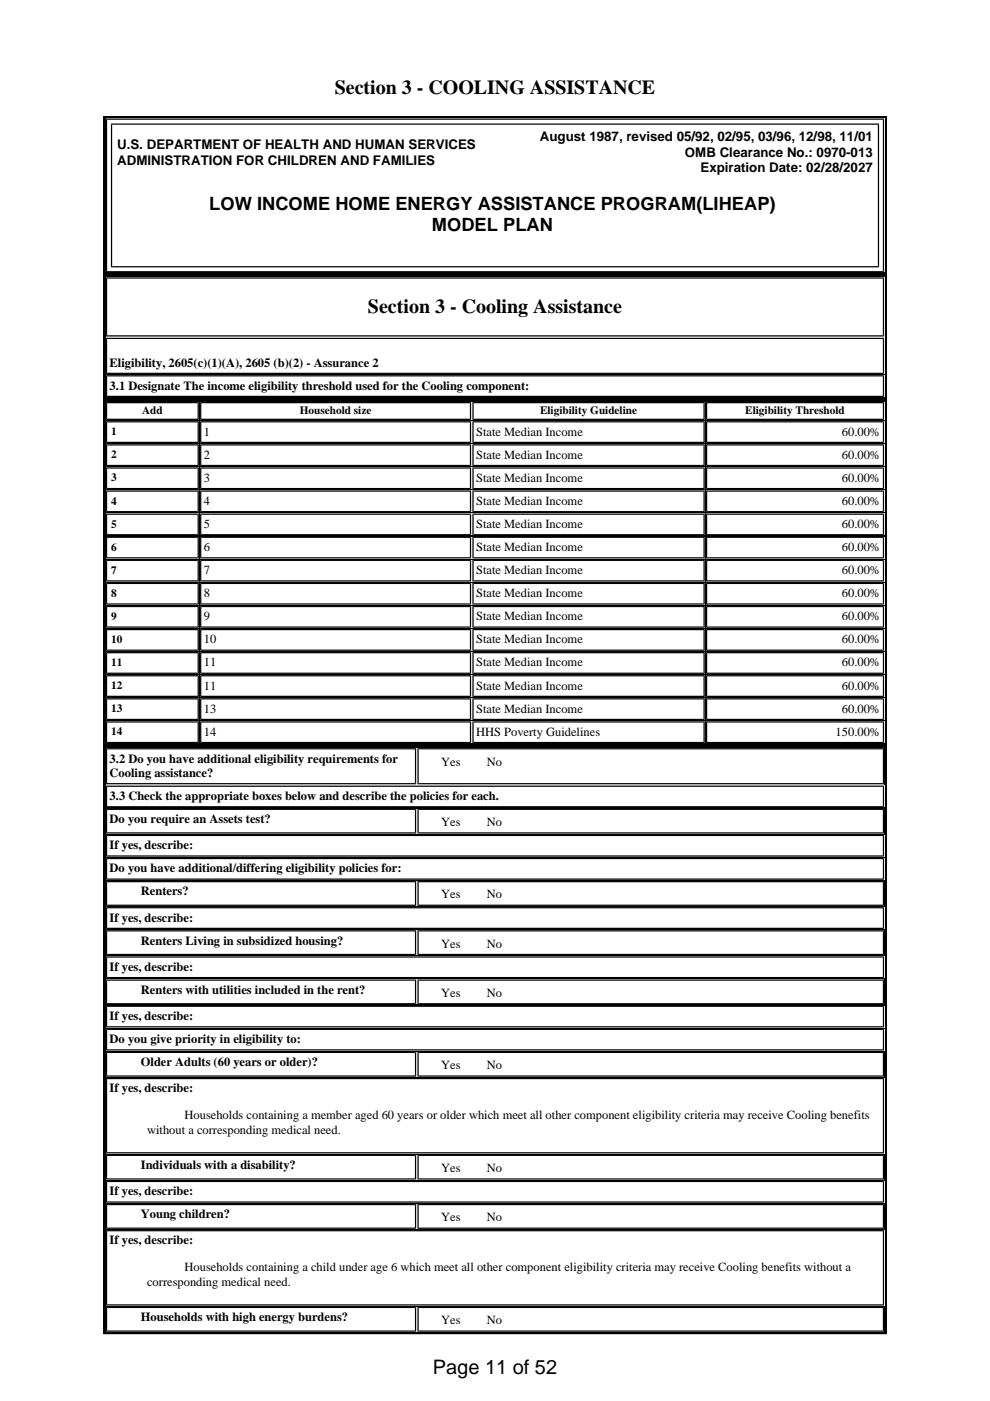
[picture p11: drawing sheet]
<svg xmlns="http://www.w3.org/2000/svg" width="210mm" height="297mm" viewBox="0 0 210 297" stroke-linecap="round" stroke-linejoin="round" font-family="sans-serif">
<path d="M21.9 24.6h166.1v33.7h-166.1z" fill="#000"/>
<path d="M21.9 24.7h166.1M22.1 24.6v33.7M187.8 24.6v33.7M21.9 58.1h166.1" fill="none" stroke="#000" stroke-width=".26"/>
<path d="M22.5 25.1h164.9v32.6h-164.9z" fill="#fff"/>
<path d="M22.5 25.3h164.9M22.6 25.1v32.6M23.5 26.3h162.9M23.6 26.2v30.5M186.3 26.2v30.5M187.3 25.1v32.6M21.9 58.4h166.1M22.1 58.3v26.4M22.5 57.6h164.9M23.5 56.6h162.9M187.8 58.3v26.4M21.9 84.6h166.1" fill="none" stroke="#000" stroke-width=".26"/>
<path d="M21.9 58.3h166.1v26.4h-166.1z" fill="#000"/>
<path d="M22.5 58.8h164.9v12.5h-164.9z" fill="#fff"/>
<path d="M22.5 58.9h164.9M22.6 58.8v12.5M187.3 58.8v12.5M22.5 71.2h164.9" fill="none" stroke="#000" stroke-width=".26"/>
<path d="M22.5 71.6h164.9v7.7h-164.9z" fill="#fff"/>
<path d="M22.5 71.7h164.9M22.5 79.2h164.9M22.6 71.6v7.7M187.3 71.6v7.7" fill="none" stroke="#000" stroke-width=".26"/>
<path d="M22.5 79.5h164.9v4.7h-164.9z" fill="#fff"/>
<path d="M22.5 79.7h164.9M22.6 79.6v4.6M187.3 79.6v4.6M21.9 84.8h166.1M22.1 84.7v73.4M22.5 84h164.9M187.8 84.7v73.4M21.9 158h166.1" fill="none" stroke="#000" stroke-width=".26"/>
<path d="M21.9 84.7h166.1v73.4h-166.1z" fill="#000"/>
<path d="M22.5 85.2h19.7v3.8h-19.7z" fill="#fff"/>
<path d="M22.5 85.4h19.7M22.5 88.9h19.7M22.6 85.2v3.8M42 85.2v3.8" fill="none" stroke="#000" stroke-width=".26"/>
<path d="M42.4 85.2h57.5v3.8h-57.5z" fill="#fff"/>
<path d="M42.4 85.4h57.5M42.4 88.9h57.5M42.6 85.2v3.8M99.8 85.2v3.8" fill="none" stroke="#000" stroke-width=".26"/>
<path d="M100.2 85.2h49.2v3.8h-49.2z" fill="#fff"/>
<path d="M100.2 85.4h49.2M100.2 88.9h49.2M100.3 85.2v3.8M149.3 85.2v3.8" fill="none" stroke="#000" stroke-width=".26"/>
<path d="M149.7 85.2h37.7v3.8h-37.7z" fill="#fff"/>
<path d="M149.7 85.4h37.7M149.7 88.9h37.7M149.8 85.2v3.8M187.3 85.2v3.8" fill="none" stroke="#000" stroke-width=".26"/>
<path d="M22.5 89.3h19.7v4.6h-19.7z" fill="#fff"/>
<path d="M22.5 89.4h19.7M22.5 93.8h19.7M22.6 89.3v4.6M42 89.3v4.6" fill="none" stroke="#000" stroke-width=".26"/>
<path d="M42.4 89.3h57.5v4.6h-57.5z" fill="#fff"/>
<path d="M42.4 89.4h57.5M42.4 93.8h57.5M42.6 89.3v4.6M99.8 89.3v4.6" fill="none" stroke="#000" stroke-width=".26"/>
<path d="M100.2 89.3h49.2v4.6h-49.2z" fill="#fff"/>
<path d="M100.2 89.4h49.2M100.2 93.8h49.2M100.3 89.3v4.6M149.3 89.3v4.6" fill="none" stroke="#000" stroke-width=".26"/>
<path d="M149.7 89.3h37.7v4.6h-37.7z" fill="#fff"/>
<path d="M149.7 89.4h37.7M149.7 93.8h37.7M149.8 89.3v4.6M187.3 89.3v4.6" fill="none" stroke="#000" stroke-width=".26"/>
<path d="M22.5 94.2h19.7v4.6h-19.7z" fill="#fff"/>
<path d="M22.5 94.3h19.7M22.5 98.7h19.7M22.6 94.2v4.6M42 94.2v4.6" fill="none" stroke="#000" stroke-width=".26"/>
<path d="M42.4 94.2h57.5v4.6h-57.5z" fill="#fff"/>
<path d="M42.4 94.3h57.5M42.4 98.7h57.5M42.6 94.2v4.6M99.8 94.2v4.6" fill="none" stroke="#000" stroke-width=".26"/>
<path d="M100.2 94.2h49.2v4.6h-49.2z" fill="#fff"/>
<path d="M100.2 94.3h49.2M100.2 98.7h49.2M100.3 94.2v4.6M149.3 94.2v4.6" fill="none" stroke="#000" stroke-width=".26"/>
<path d="M149.7 94.2h37.7v4.6h-37.7z" fill="#fff"/>
<path d="M149.7 94.3h37.7M149.7 98.7h37.7M149.8 94.2v4.6M187.3 94.2v4.6" fill="none" stroke="#000" stroke-width=".26"/>
<path d="M22.5 99.1h19.7v4.6h-19.7z" fill="#fff"/>
<path d="M22.5 99.2h19.7M22.6 99.1v4.6M42 99.1v4.6M22.5 103.6h19.7" fill="none" stroke="#000" stroke-width=".26"/>
<path d="M42.4 99.1h57.5v4.6h-57.5z" fill="#fff"/>
<path d="M42.4 99.2h57.5M42.6 99.1v4.6M99.8 99.1v4.6M42.4 103.6h57.5" fill="none" stroke="#000" stroke-width=".26"/>
<path d="M100.2 99.1h49.2v4.6h-49.2z" fill="#fff"/>
<path d="M100.2 99.2h49.2M100.3 99.1v4.6M149.3 99.1v4.6M100.2 103.6h49.2" fill="none" stroke="#000" stroke-width=".26"/>
<path d="M149.7 99.1h37.7v4.6h-37.7z" fill="#fff"/>
<path d="M149.7 99.2h37.7M149.8 99.1v4.6M187.3 99.1v4.6M149.7 103.6h37.7" fill="none" stroke="#000" stroke-width=".26"/>
<path d="M22.5 104h19.7v4.6h-19.7z" fill="#fff"/>
<path d="M22.5 104.1h19.7M22.5 108.5h19.7M22.6 104v4.6M42 104v4.6" fill="none" stroke="#000" stroke-width=".26"/>
<path d="M42.4 104h57.5v4.6h-57.5z" fill="#fff"/>
<path d="M42.4 104.1h57.5M42.4 108.5h57.5M42.6 104v4.6M99.8 104v4.6" fill="none" stroke="#000" stroke-width=".26"/>
<path d="M100.2 104h49.2v4.6h-49.2z" fill="#fff"/>
<path d="M100.2 104.1h49.2M100.2 108.5h49.2M100.3 104v4.6M149.3 104v4.6" fill="none" stroke="#000" stroke-width=".26"/>
<path d="M149.7 104h37.7v4.6h-37.7z" fill="#fff"/>
<path d="M149.7 104.1h37.7M149.7 108.5h37.7M149.8 104v4.6M187.3 104v4.6" fill="none" stroke="#000" stroke-width=".26"/>
<path d="M22.5 108.9h19.7v4.6h-19.7z" fill="#fff"/>
<path d="M22.5 109h19.7M22.5 113.4h19.7M22.6 108.9v4.6M42 108.9v4.6" fill="none" stroke="#000" stroke-width=".26"/>
<path d="M42.4 108.9h57.5v4.6h-57.5z" fill="#fff"/>
<path d="M42.4 109h57.5M42.4 113.4h57.5M42.6 108.9v4.6M99.8 108.9v4.6" fill="none" stroke="#000" stroke-width=".26"/>
<path d="M100.2 108.9h49.2v4.6h-49.2z" fill="#fff"/>
<path d="M100.2 109h49.2M100.2 113.4h49.2M100.3 108.9v4.6M149.3 108.9v4.6" fill="none" stroke="#000" stroke-width=".26"/>
<path d="M149.7 108.9h37.7v4.6h-37.7z" fill="#fff"/>
<path d="M149.7 109h37.7M149.7 113.4h37.7M149.8 108.9v4.6M187.3 108.9v4.6" fill="none" stroke="#000" stroke-width=".26"/>
<path d="M22.5 113.8h19.7v4.6h-19.7z" fill="#fff"/>
<path d="M22.5 113.9h19.7M22.5 118.3h19.7M22.6 113.8v4.6M42 113.8v4.6" fill="none" stroke="#000" stroke-width=".26"/>
<path d="M42.4 113.8h57.5v4.6h-57.5z" fill="#fff"/>
<path d="M42.4 113.9h57.5M42.4 118.3h57.5M42.6 113.8v4.6M99.8 113.8v4.6" fill="none" stroke="#000" stroke-width=".26"/>
<path d="M100.2 113.8h49.2v4.6h-49.2z" fill="#fff"/>
<path d="M100.2 113.9h49.2M100.2 118.3h49.2M100.3 113.8v4.6M149.3 113.8v4.6" fill="none" stroke="#000" stroke-width=".26"/>
<path d="M149.7 113.8h37.7v4.6h-37.7z" fill="#fff"/>
<path d="M149.7 113.9h37.7M149.7 118.3h37.7M149.8 113.8v4.6M187.3 113.8v4.6" fill="none" stroke="#000" stroke-width=".26"/>
<path d="M22.5 118.7h19.7v4.6h-19.7z" fill="#fff"/>
<path d="M22.5 118.8h19.7M22.6 118.7v4.6M42 118.7v4.6M22.5 123.2h19.7" fill="none" stroke="#000" stroke-width=".26"/>
<path d="M42.4 118.7h57.5v4.6h-57.5z" fill="#fff"/>
<path d="M42.4 118.8h57.5M42.6 118.7v4.6M99.8 118.7v4.6M42.4 123.2h57.5" fill="none" stroke="#000" stroke-width=".26"/>
<path d="M100.2 118.7h49.2v4.6h-49.2z" fill="#fff"/>
<path d="M100.2 118.8h49.2M100.3 118.7v4.6M149.3 118.7v4.6M100.2 123.2h49.2" fill="none" stroke="#000" stroke-width=".26"/>
<path d="M149.7 118.7h37.7v4.6h-37.7z" fill="#fff"/>
<path d="M149.7 118.8h37.7M149.8 118.7v4.6M187.3 118.7v4.6M149.7 123.2h37.7" fill="none" stroke="#000" stroke-width=".26"/>
<path d="M22.5 123.6h19.7v4.6h-19.7z" fill="#fff"/>
<path d="M22.5 123.7h19.7M22.5 128.1h19.7M22.6 123.6v4.6M42 123.6v4.6" fill="none" stroke="#000" stroke-width=".26"/>
<path d="M42.4 123.6h57.5v4.6h-57.5z" fill="#fff"/>
<path d="M42.4 123.7h57.5M42.4 128.1h57.5M42.6 123.6v4.6M99.8 123.6v4.6" fill="none" stroke="#000" stroke-width=".26"/>
<path d="M100.2 123.6h49.2v4.6h-49.2z" fill="#fff"/>
<path d="M100.2 123.7h49.2M100.2 128.1h49.2M100.3 123.6v4.6M149.3 123.6v4.6" fill="none" stroke="#000" stroke-width=".26"/>
<path d="M149.7 123.6h37.7v4.6h-37.7z" fill="#fff"/>
<path d="M149.7 123.7h37.7M149.7 128.1h37.7M149.8 123.6v4.6M187.3 123.6v4.6" fill="none" stroke="#000" stroke-width=".26"/>
<path d="M22.5 128.5h19.7v4.6h-19.7z" fill="#fff"/>
<path d="M22.5 128.6h19.7M22.5 133h19.7M22.6 128.5v4.6M42 128.5v4.6" fill="none" stroke="#000" stroke-width=".26"/>
<path d="M42.4 128.5h57.5v4.6h-57.5z" fill="#fff"/>
<path d="M42.4 128.6h57.5M42.4 133h57.5M42.6 128.5v4.6M99.8 128.5v4.6" fill="none" stroke="#000" stroke-width=".26"/>
<path d="M100.2 128.5h49.2v4.6h-49.2z" fill="#fff"/>
<path d="M100.2 128.6h49.2M100.2 133h49.2M100.3 128.5v4.6M149.3 128.5v4.6" fill="none" stroke="#000" stroke-width=".26"/>
<path d="M149.7 128.5h37.7v4.6h-37.7z" fill="#fff"/>
<path d="M149.7 128.6h37.7M149.7 133h37.7M149.8 128.5v4.6M187.3 128.5v4.6" fill="none" stroke="#000" stroke-width=".26"/>
<path d="M22.5 133.4h19.7v4.6h-19.7z" fill="#fff"/>
<path d="M22.5 133.5h19.7M22.5 137.9h19.7M22.6 133.4v4.6M42 133.4v4.6" fill="none" stroke="#000" stroke-width=".26"/>
<path d="M42.4 133.4h57.5v4.6h-57.5z" fill="#fff"/>
<path d="M42.4 133.5h57.5M42.4 137.9h57.5M42.6 133.4v4.6M99.8 133.4v4.6" fill="none" stroke="#000" stroke-width=".26"/>
<path d="M100.2 133.4h49.2v4.6h-49.2z" fill="#fff"/>
<path d="M100.2 133.5h49.2M100.2 137.9h49.2M100.3 133.4v4.6M149.3 133.4v4.6" fill="none" stroke="#000" stroke-width=".26"/>
<path d="M149.7 133.4h37.7v4.6h-37.7z" fill="#fff"/>
<path d="M149.7 133.5h37.7M149.7 137.9h37.7M149.8 133.4v4.6M187.3 133.4v4.6" fill="none" stroke="#000" stroke-width=".26"/>
<path d="M22.5 138.2h19.7v4.7h-19.7z" fill="#fff"/>
<path d="M22.5 138.4h19.7M22.6 138.3v4.6M42 138.3v4.6M22.5 142.7h19.7" fill="none" stroke="#000" stroke-width=".26"/>
<path d="M42.4 138.2h57.5v4.7h-57.5z" fill="#fff"/>
<path d="M42.4 138.4h57.5M42.6 138.3v4.6M99.8 138.3v4.6M42.4 142.7h57.5" fill="none" stroke="#000" stroke-width=".26"/>
<path d="M100.2 138.2h49.2v4.7h-49.2z" fill="#fff"/>
<path d="M100.2 138.4h49.2M100.3 138.3v4.6M149.3 138.3v4.6M100.2 142.7h49.2" fill="none" stroke="#000" stroke-width=".26"/>
<path d="M149.7 138.2h37.7v4.7h-37.7z" fill="#fff"/>
<path d="M149.7 138.4h37.7M149.8 138.3v4.6M187.3 138.3v4.6M149.7 142.7h37.7" fill="none" stroke="#000" stroke-width=".26"/>
<path d="M22.5 143.1h19.7v4.7h-19.7z" fill="#fff"/>
<path d="M22.5 143.3h19.7M22.5 147.6h19.7M22.6 143.1v4.7M42 143.1v4.7" fill="none" stroke="#000" stroke-width=".26"/>
<path d="M42.4 143.1h57.5v4.7h-57.5z" fill="#fff"/>
<path d="M42.4 143.3h57.5M42.4 147.6h57.5M42.6 143.1v4.7M99.8 143.1v4.7" fill="none" stroke="#000" stroke-width=".26"/>
<path d="M100.2 143.1h49.2v4.7h-49.2z" fill="#fff"/>
<path d="M100.2 143.3h49.2M100.2 147.6h49.2M100.3 143.1v4.7M149.3 143.1v4.7" fill="none" stroke="#000" stroke-width=".26"/>
<path d="M149.7 143.1h37.7v4.7h-37.7z" fill="#fff"/>
<path d="M149.7 143.3h37.7M149.7 147.6h37.7M149.8 143.1v4.7M187.3 143.1v4.7" fill="none" stroke="#000" stroke-width=".26"/>
<path d="M22.5 148h19.7v4.7h-19.7z" fill="#fff"/>
<path d="M22.5 148.2h19.7M22.5 152.5h19.7M22.6 148v4.7M42 148v4.7" fill="none" stroke="#000" stroke-width=".26"/>
<path d="M42.4 148h57.5v4.7h-57.5z" fill="#fff"/>
<path d="M42.4 148.2h57.5M42.4 152.5h57.5M42.6 148v4.7M99.8 148v4.7" fill="none" stroke="#000" stroke-width=".26"/>
<path d="M100.2 148h49.2v4.7h-49.2z" fill="#fff"/>
<path d="M100.2 148.2h49.2M100.2 152.5h49.2M100.3 148v4.7M149.3 148v4.7" fill="none" stroke="#000" stroke-width=".26"/>
<path d="M149.7 148h37.7v4.7h-37.7z" fill="#fff"/>
<path d="M149.7 148.2h37.7M149.7 152.5h37.7M149.8 148v4.7M187.3 148v4.7" fill="none" stroke="#000" stroke-width=".26"/>
<path d="M22.5 152.9h19.7v4.7h-19.7z" fill="#fff"/>
<path d="M22.5 153.1h19.7M22.5 157.4h19.7M22.6 152.9v4.7M42 152.9v4.7" fill="none" stroke="#000" stroke-width=".26"/>
<path d="M42.4 152.9h57.5v4.7h-57.5z" fill="#fff"/>
<path d="M42.4 153.1h57.5M42.4 157.4h57.5M42.6 152.9v4.7M99.8 152.9v4.7" fill="none" stroke="#000" stroke-width=".26"/>
<path d="M100.2 152.9h49.2v4.7h-49.2z" fill="#fff"/>
<path d="M100.2 153.1h49.2M100.2 157.4h49.2M100.3 152.9v4.7M149.3 152.9v4.7" fill="none" stroke="#000" stroke-width=".26"/>
<path d="M149.7 152.9h37.7v4.7h-37.7z" fill="#fff"/>
<path d="M21.9 158.2h166.1M22.1 158.1v124.8M149.7 153.1h37.7M149.7 157.4h37.7M149.8 152.9v4.7M187.3 152.9v4.7M187.8 158.1v124.8M21.9 282.7h166.1" fill="none" stroke="#000" stroke-width=".26"/>
<path d="M21.9 158.1h166.1v124.8h-166.1z" fill="#000"/>
<path d="M22.5 158.6h65.7v7.7h-65.7z" fill="#fff"/>
<path d="M22.5 158.8h65.7M22.6 158.6v7.7M88.1 158.6v7.7M22.5 166.2h65.7" fill="none" stroke="#000" stroke-width=".26"/>
<path d="M88.5 158.6h98.9v7.7h-98.9z" fill="#fff"/>
<path d="M88.5 158.8h98.9M88.6 158.6v7.7M187.3 158.6v7.7M88.5 166.2h98.9" fill="none" stroke="#000" stroke-width=".26"/>
<path d="M22.5 166.6h164.9v4.6h-164.9z" fill="#fff"/>
<path d="M22.5 166.7h164.9M22.5 171.1h164.9M22.6 166.6v4.6M187.3 166.6v4.6" fill="none" stroke="#000" stroke-width=".26"/>
<path d="M22.5 171.5h65.7v5.2h-65.7z" fill="#fff"/>
<path d="M22.5 171.6h65.7M22.5 176.6h65.7M22.6 171.5v5.2M88.1 171.5v5.2" fill="none" stroke="#000" stroke-width=".26"/>
<path d="M88.5 171.5h98.9v5.2h-98.9z" fill="#fff"/>
<path d="M88.5 171.6h98.9M88.5 176.6h98.9M88.6 171.5v5.2M187.3 171.5v5.2" fill="none" stroke="#000" stroke-width=".26"/>
<path d="M22.5 177h164.9v4.6h-164.9z" fill="#fff"/>
<path d="M22.5 177.1h164.9M22.6 177v4.6M187.3 177v4.6M22.5 181.5h164.9" fill="none" stroke="#000" stroke-width=".26"/>
<path d="M22.5 181.9h164.9v4.6h-164.9z" fill="#fff"/>
<path d="M22.5 182h164.9M22.5 186.4h164.9M22.6 181.9v4.6M187.3 181.9v4.6" fill="none" stroke="#000" stroke-width=".26"/>
<path d="M22.5 186.8h65.7v5.3h-65.7z" fill="#fff"/>
<path d="M22.5 186.9h65.7M22.5 191.9h65.7M22.6 186.8v5.3M88.1 186.8v5.3" fill="none" stroke="#000" stroke-width=".26"/>
<path d="M88.5 186.8h98.9v5.3h-98.9z" fill="#fff"/>
<path d="M88.5 186.9h98.9M88.5 191.9h98.9M88.6 186.8v5.3M187.3 186.8v5.3" fill="none" stroke="#000" stroke-width=".26"/>
<path d="M22.5 192.3h164.9v4.7h-164.9z" fill="#fff"/>
<path d="M22.5 192.5h164.9M22.5 196.8h164.9M22.6 192.3v4.7M187.3 192.3v4.7" fill="none" stroke="#000" stroke-width=".26"/>
<path d="M22.5 197.2h65.7v5.3h-65.7z" fill="#fff"/>
<path d="M22.5 197.4h65.7M22.6 197.2v5.3M88.1 197.2v5.3M22.5 202.4h65.7" fill="none" stroke="#000" stroke-width=".26"/>
<path d="M88.5 197.2h98.9v5.3h-98.9z" fill="#fff"/>
<path d="M88.5 197.4h98.9M88.6 197.2v5.3M187.3 197.2v5.3M88.5 202.4h98.9" fill="none" stroke="#000" stroke-width=".26"/>
<path d="M22.5 202.8h164.9v4.6h-164.9z" fill="#fff"/>
<path d="M22.5 202.9h164.9M22.5 207.3h164.9M22.6 202.8v4.6M187.3 202.8v4.6" fill="none" stroke="#000" stroke-width=".26"/>
<path d="M22.5 207.7h65.7v5.2h-65.7z" fill="#fff"/>
<path d="M22.5 207.8h65.7M22.5 212.8h65.7M22.6 207.7v5.2M88.1 207.7v5.2" fill="none" stroke="#000" stroke-width=".26"/>
<path d="M88.5 207.7h98.9v5.2h-98.9z" fill="#fff"/>
<path d="M88.5 207.8h98.9M88.5 212.8h98.9M88.6 207.7v5.2M187.3 207.7v5.2" fill="none" stroke="#000" stroke-width=".26"/>
<path d="M22.5 213.2h164.9v4.6h-164.9z" fill="#fff"/>
<path d="M22.5 213.3h164.9M22.5 217.7h164.9M22.6 213.2v4.6M187.3 213.2v4.6" fill="none" stroke="#000" stroke-width=".26"/>
<path d="M22.5 218.1h164.9v4.6h-164.9z" fill="#fff"/>
<path d="M22.5 218.2h164.9M22.6 218.1v4.6M187.3 218.1v4.6M22.5 222.6h164.9" fill="none" stroke="#000" stroke-width=".26"/>
<path d="M22.5 223h65.7v5.3h-65.7z" fill="#fff"/>
<path d="M22.5 223.1h65.7M22.5 228.1h65.7M22.6 223v5.3M88.1 223v5.3" fill="none" stroke="#000" stroke-width=".26"/>
<path d="M88.5 223h98.9v5.3h-98.9z" fill="#fff"/>
<path d="M88.5 223.1h98.9M88.5 228.1h98.9M88.6 223v5.3M187.3 223v5.3" fill="none" stroke="#000" stroke-width=".26"/>
<path d="M22.5 228.5h164.9v16.1h-164.9z" fill="#fff"/>
<path d="M22.5 228.7h164.9M22.6 228.5v16.1M187.3 228.5v16.1M22.5 244.4h164.9" fill="none" stroke="#000" stroke-width=".26"/>
<path d="M22.5 244.8h65.7v5.3h-65.7z" fill="#fff"/>
<path d="M22.5 244.9h65.7M22.5 250h65.7M22.6 244.8v5.3M88.1 244.8v5.3" fill="none" stroke="#000" stroke-width=".26"/>
<path d="M88.5 244.8h98.9v5.3h-98.9z" fill="#fff"/>
<path d="M88.5 244.9h98.9M88.5 250h98.9M88.6 244.8v5.3M187.3 244.8v5.3" fill="none" stroke="#000" stroke-width=".26"/>
<path d="M22.5 250.4h164.9v4.6h-164.9z" fill="#fff"/>
<path d="M22.5 250.5h164.9M22.5 254.9h164.9M22.6 250.4v4.6M187.3 250.4v4.6" fill="none" stroke="#000" stroke-width=".26"/>
<path d="M22.5 255.3h65.7v5.2h-65.7z" fill="#fff"/>
<path d="M22.5 255.4h65.7M22.6 255.3v5.2M88.1 255.3v5.2M22.5 260.4h65.7" fill="none" stroke="#000" stroke-width=".26"/>
<path d="M88.5 255.3h98.9v5.2h-98.9z" fill="#fff"/>
<path d="M88.5 255.4h98.9M88.6 255.3v5.2M187.3 255.3v5.2M88.5 260.4h98.9" fill="none" stroke="#000" stroke-width=".26"/>
<path d="M22.5 260.8h164.9v16h-164.9z" fill="#fff"/>
<path d="M22.5 260.9h164.9M22.5 276.7h164.9M22.6 260.8v16M187.3 260.8v16" fill="none" stroke="#000" stroke-width=".26"/>
<path d="M22.5 277.1h65.7v5.2h-65.7z" fill="#fff"/>
<path d="M22.5 277.2h65.7M22.6 277.1v5.2M88.1 277.1v5.2M22.5 282.2h65.7" fill="none" stroke="#000" stroke-width=".26"/>
<path d="M88.5 277.1h98.9v5.2h-98.9z" fill="#fff"/>
<path d="M88.5 277.2h98.9M88.6 277.1v5.2M187.3 277.1v5.2M88.5 282.2h98.9" fill="none" stroke="#000" stroke-width=".26"/>
<g font-size="4.2">
<text x="71" y="19.8">Section 3 - COOLING ASSISTANCE</text>
<text x="78" y="66.3">Section 3 - Cooling Assistance</text>
<text x="91.8" y="291.3">Page 11 of 52</text>
</g>
<g font-size="3.9">
<text x="44.4" y="44.6">LOW INCOME HOME ENERGY ASSISTANCE PROGRAM(LIHEAP)</text>
<text x="91.6" y="49">MODEL PLAN</text>
</g>
<g font-size="2.8">
<text x="114.5" y="30">August 1987, revised 05/92, 02/95, 03/96, 12/98, 11/01</text>
<text x="24.8" y="31.6">U.S. DEPARTMENT OF HEALTH AND HUMAN SERVICES</text>
<text x="24.8" y="34.9">ADMINISTRATION FOR CHILDREN AND FAMILIES</text>
<text x="145.2" y="33.3">OMB Clearance No.: 0970-013</text>
<text x="148.5" y="36.5">Expiration Date: 02/28/2027</text>
</g>
<g font-size="2.6">
<text x="23.2" y="77.7">Eligibility, 2605(c)(1)(A), 2605 (b)(2) - Assurance 2</text>
<text x="23.2" y="82.6">3.1 Designate The income eligibility threshold used for the Cooling component:</text>
<text x="43.2" y="92.4">1</text>
<text x="101" y="92.4">State Median Income</text>
<text x="178.5" y="92.4">60.00%</text>
<text x="43.2" y="97.3">2</text>
<text x="101" y="97.3">State Median Income</text>
<text x="178.5" y="97.3">60.00%</text>
<text x="43.2" y="102.1">3</text>
<text x="43.2" y="107">4</text>
<text x="101" y="102.1">State Median Income</text>
<text x="101" y="107">State Median Income</text>
<text x="178.5" y="102.1">60.00%</text>
<text x="178.5" y="107">60.00%</text>
<text x="43.2" y="111.9">5</text>
<text x="101" y="111.9">State Median Income</text>
<text x="178.5" y="111.9">60.00%</text>
<text x="43.2" y="116.8">6</text>
<text x="101" y="116.8">State Median Income</text>
<text x="178.5" y="116.8">60.00%</text>
<text x="43.2" y="121.7">7</text>
<text x="101" y="121.7">State Median Income</text>
<text x="178.5" y="121.7">60.00%</text>
<text x="43.2" y="126.6">8</text>
<text x="43.2" y="131.5">9</text>
<text x="101" y="126.6">State Median Income</text>
<text x="101" y="131.5">State Median Income</text>
<text x="178.5" y="126.6">60.00%</text>
<text x="178.5" y="131.5">60.00%</text>
<text x="43.2" y="136.4">10</text>
<text x="101" y="136.4">State Median Income</text>
<text x="178.5" y="136.4">60.00%</text>
<text x="43.2" y="141.3">11</text>
<text x="101" y="141.3">State Median Income</text>
<text x="178.5" y="141.3">60.00%</text>
<text x="43.2" y="146.2">11</text>
<text x="101" y="146.2">State Median Income</text>
<text x="178.5" y="146.2">60.00%</text>
<text x="43.2" y="151.1">13</text>
<text x="43.2" y="156">14</text>
<text x="101" y="151.1">State Median Income</text>
<text x="101" y="156">HHS Poverty Guidelines</text>
<text x="177.2" y="156">150.00%</text>
<text x="178.5" y="151.1">60.00%</text>
<text x="23.2" y="161.7">3.2 Do you have additional eligibility requirements for</text>
<text x="23.2" y="164.7">Cooling assistance?</text>
<text x="93.5" y="162.3">Yes</text>
<text x="103.2" y="162.3">No</text>
<text x="23.2" y="169.6">3.3 Check the appropriate boxes below and describe the policies for each.</text>
<text x="23.2" y="174.5">Do you require an Assets test?</text>
<text x="93.5" y="175.2">Yes</text>
<text x="103.2" y="175.2">No</text>
<text x="23.2" y="180.1">If yes, describe:</text>
<text x="23.2" y="184.9">Do you have additional/differing eligibility policies for:</text>
<text x="29.9" y="189.8">Renters?</text>
<text x="93.5" y="190.5">Yes</text>
<text x="103.2" y="190.5">No</text>
<text x="23.2" y="195.4">If yes, describe:</text>
<text x="29.9" y="200.3">Renters Living in subsidized housing?</text>
<text x="93.5" y="200.9">Yes</text>
<text x="103.2" y="200.9">No</text>
<text x="23.2" y="205.8">If yes, describe:</text>
<text x="29.9" y="210.7">Renters with utilities included in the rent?</text>
<text x="93.5" y="211.4">Yes</text>
<text x="103.2" y="211.4">No</text>
<text x="23.2" y="216.3">If yes, describe:</text>
<text x="23.2" y="221.2">Do you give priority in eligibility to:</text>
<text x="29.9" y="226.1">Older Adults (60 years or older)?</text>
<text x="93.5" y="226.7">Yes</text>
<text x="103.2" y="226.7">No</text>
<text x="23.2" y="231.6">If yes, describe:</text>
<text x="39.1" y="237.3">Households containing a member aged 60 years or older which meet all other component eligibility criteria may receive Cooling benefits</text>
<text x="31.2" y="240.3">without a corresponding medical need.</text>
<text x="29.9" y="247.9">Individuals with a disability?</text>
<text x="93.5" y="248.5">Yes</text>
<text x="103.2" y="248.5">No</text>
<text x="23.2" y="253.4">If yes, describe:</text>
<text x="23.2" y="263.9">If yes, describe:</text>
<text x="29.9" y="258.3">Young children?</text>
<text x="93.5" y="259">Yes</text>
<text x="103.2" y="259">No</text>
<text x="39.1" y="269.5">Households containing a child under age 6 which meet all other component eligibility criteria may receive Cooling benefits without a</text>
<text x="31.2" y="272.6">corresponding medical need.</text>
<text x="29.9" y="280.1">Households with high energy burdens?</text>
<text x="93.5" y="280.8">Yes</text>
<text x="103.2" y="280.8">No</text>
</g>
<g font-size="2.4">
<text x="30.1" y="87.8">Add</text>
<text x="63.6" y="87.8">Household size</text>
<text x="114.5" y="87.8">Eligibility Guideline</text>
<text x="158" y="87.8">Eligibility Threshold</text>
<text x="23.6" y="92.3">1</text>
<text x="23.6" y="97.2">2</text>
<text x="23.6" y="102.1">3</text>
<text x="23.6" y="107">4</text>
<text x="23.6" y="111.9">5</text>
<text x="23.6" y="116.8">6</text>
<text x="23.6" y="121.7">7</text>
<text x="23.6" y="126.5">8</text>
<text x="23.6" y="131.4">9</text>
<text x="23.6" y="136.3">10</text>
<text x="23.6" y="141.2">11</text>
<text x="23.6" y="146.1">12</text>
<text x="23.6" y="151">13</text>
<text x="23.6" y="155.9">14</text>
</g>
</svg>
